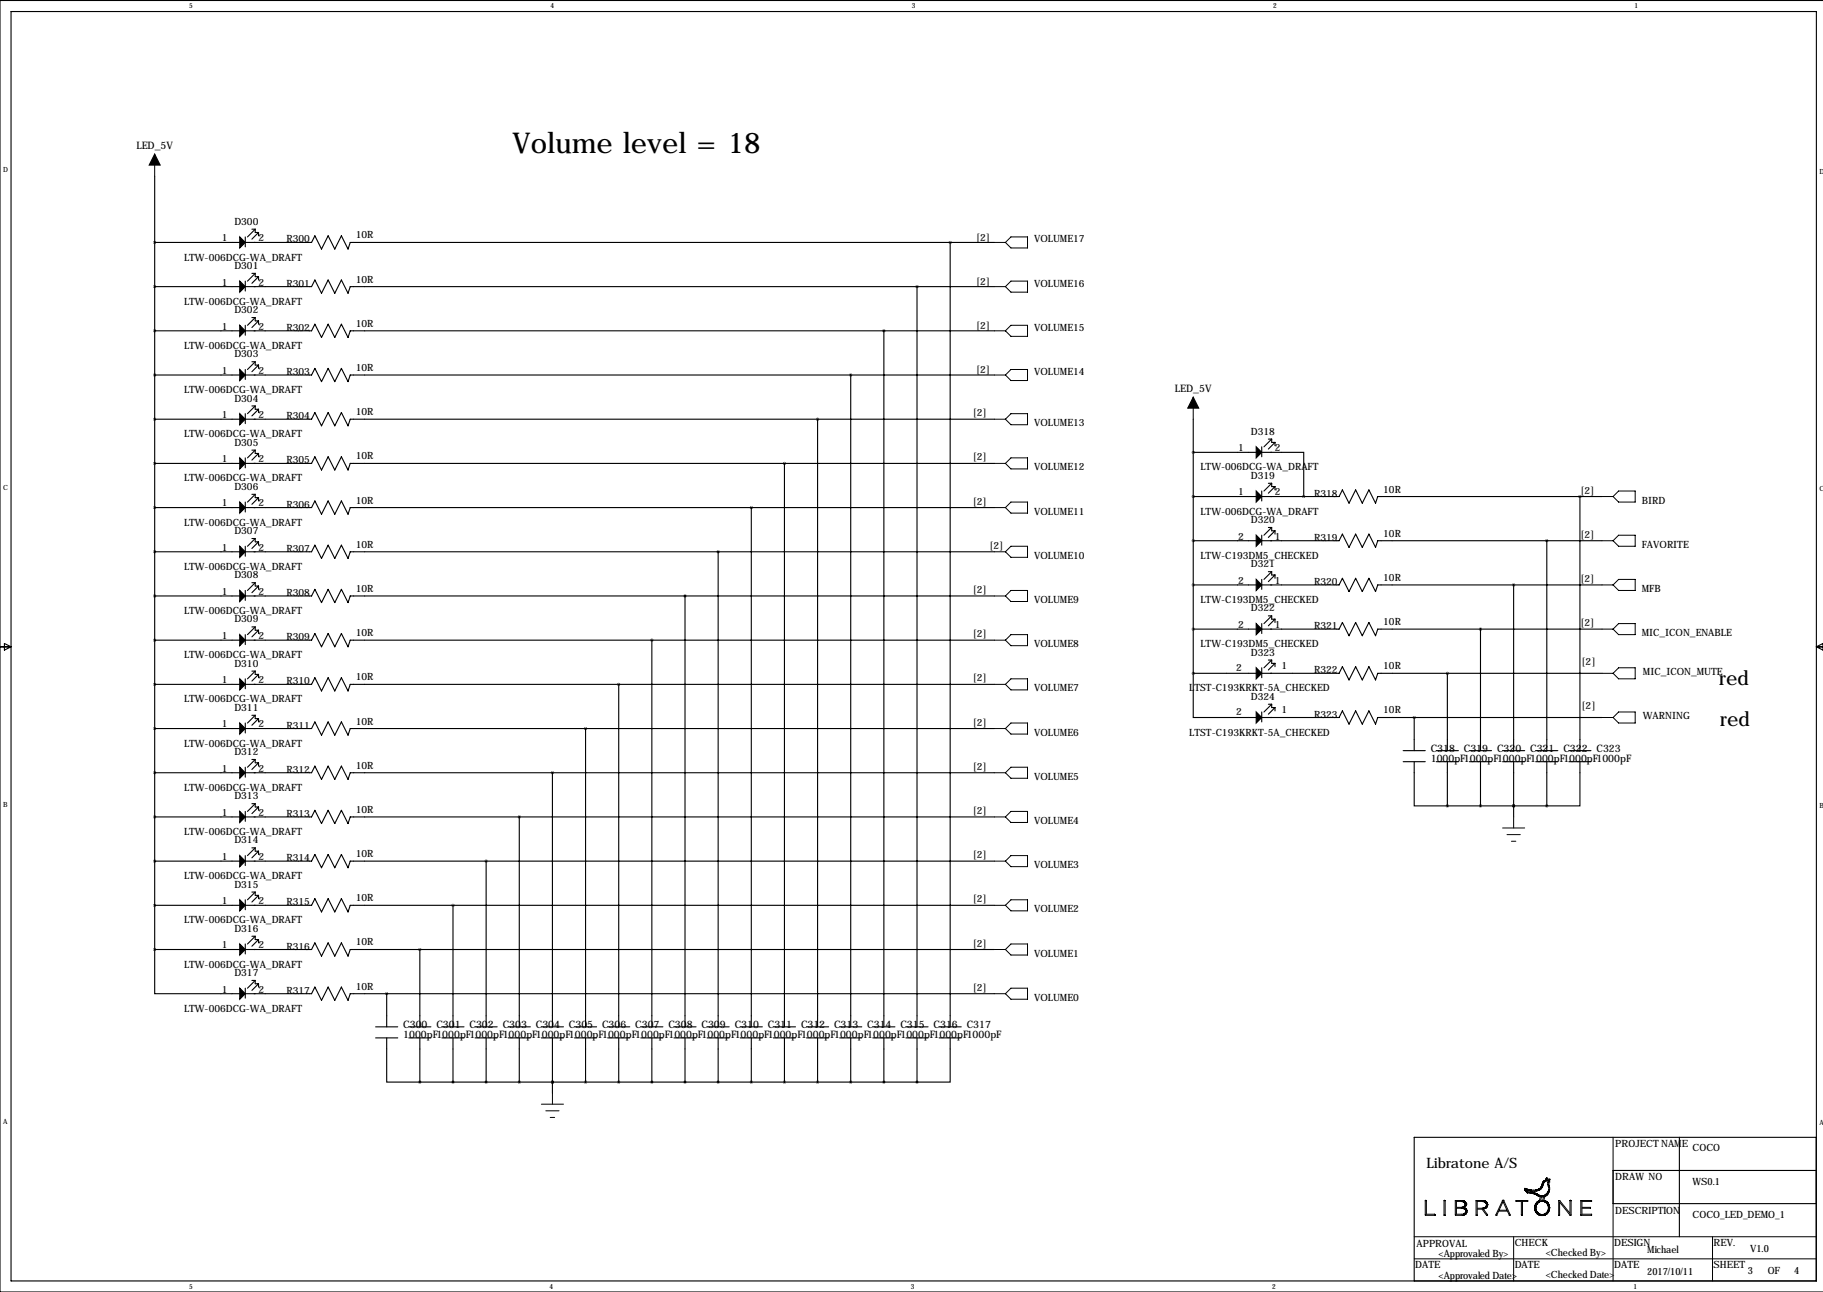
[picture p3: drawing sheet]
<svg xmlns="http://www.w3.org/2000/svg" width="419mm" height="297mm" viewBox="0 0 419 297" stroke-linecap="round" stroke-linejoin="round" font-family="sans-serif">
<g fill="none" stroke="#000" stroke-width=".23">
<path d="M35.6 35.4v5.1M228.6 55.7h2.5M231.1 55.7l1.3-1.2h3.8v2.5h-3.8zM228.6 65.9h2.5M228.6 76.1h2.5M231.1 65.9l1.3-1.3h3.8v2.6h-3.8zM231.1 76.1l1.3-1.3h3.8v2.5h-3.8zM228.6 96.4h2.5M228.6 86.2h2.5M232.4 95.1h3.8v2.5h-3.8l-1.3-1.2zM232.4 84.9h3.8v2.6h-3.8l-1.3-1.3zM274.3 91.3v5.1"/>
<path d="M228.6 106.5h2.5M228.6 116.7h2.5M231.1 106.5l1.3-1.2h3.8v2.5h-3.8zM231.1 116.7l1.3-1.3h3.8v2.6h-3.8zM368.3 114.2h2.5M370.8 114.2l1.3-1.3h3.8v2.5h-3.8zM228.6 126.9h2.5M228.6 137h2.5M232.4 125.6h3.8v2.5h-3.8l-1.3-1.2zM232.4 135.7h3.8v2.6h-3.8l-1.3-1.3zM368.3 124.3h2.5M368.3 134.5h2.5"/>
<path d="M370.8 124.3l1.3-1.3h3.8v2.6h-3.8zM370.8 134.5l1.3-1.3h3.8v2.5h-3.8zM228.6 147.2h2.5M228.6 157.3h2.5M232.4 145.9h3.8v2.5h-3.8l-1.3-1.2zM232.4 156.1h3.8v2.5h-3.8l-1.3-1.3zM368.3 154.8h2.5M368.3 144.6h2.5M370.8 144.6l1.3-1.2h3.8v2.5h-3.8zM370.8 154.8l1.3-1.3h3.8v2.6h-3.8zM228.6 167.5h2.5M228.6 177.7h2.5"/>
<path d="M231.1 167.5l1.3-1.3h3.8v2.6h-3.8zM232.4 176.4h3.8v2.5h-3.8l-1.3-1.2zM368.3 165h2.5M370.8 165l1.3-1.3h3.8v2.5h-3.8zM228.6 187.8h2.5M228.6 198h2.5M232.4 186.5h3.8v2.6h-3.8l-1.3-1.3zM232.4 196.7h3.8v2.5h-3.8l-1.3-1.2zM345.4 190.4h5.1M346.5 191.9h3M347.5 193.4h1M348 187.8v2.6"/>
<path d="M228.6 208.1h2.5M228.6 218.3h2.5M232.4 206.9h3.8v2.5h-3.8l-1.3-1.3zM232.4 217h3.8v2.6h-3.8l-1.3-1.3zM228.6 228.5h2.5M232.4 227.2h3.8v2.5h-3.8l-1.3-1.2zM124.5 253.9h5M125.5 255.4h3M126.5 256.9h1M127 251.3v2.6M327.7 276h.2v3.2h1.9l.1 .2h-2.2zM327.8 276h.1"/>
<path d="M327.9 276.1h.1M332 276l.2 .1v3.3h-.2zM332.1 276h.1M334.8 276.2l1.7 .2 .3 .3-.1 .6-.6 .3h-1.3zM334.8 277.8l1.8 .1 .4 .3v.6l-.6 .4h-1.6zM336.4 276.3l.1 .1M336.5 277.6l.2 .1M336.5 277.6v.1M336.6 276.5h.1M336.6 277.6h.1M336.6 277.3h.1M336.8 279h.1"/>
<path d="M336.8 276.9h.1M336.9 276.3l-.6-.3h-1.7v3.4h1.7l.7-.2 .2-.4 .1-.5-.7-.7M336.9 276.4l.2 .2v.5l-.4 .5M336.9 276.3v.1M337.1 276.8h.1M337.1 279h.1M337.1 278h.1M339.3 276.1l1.8-.1 .7 .4 .2 .4-.2 .7-.3 .3-.5 .1 1 1.3-.1 .2h-.2l-1-1.4h-1.1v1.4h-.3zM339.6 276.2l1.8 .2 .3 .4v.5l-.6 .4-1.5 .1zM341.3 277.6v.1M341.3 276.3v.1M341.4 276.4h.1"/>
<path d="M341.7 277.6v.1M341.7 277h.1M341.7 276.3v.1M341.9 276.6h.1M341.9 277.3v.1M342 277h.1M345.4 276l.3 .1 1.5 3.3h-.2l-.4-1h-2.1l-.4 1h-.2zM345.5 276h.1M345.5 276.3l1 1.9h-1.9zM348.6 276l2.6 .1v.1h-1.2v3.2h-.2v-3.2h-1.2zM349.8 279.4h.1M350.6 273.7h.1"/>
<path d="M350.7 273.8l.3 .3M350.7 273.7v.1M350.8 273.3h.1M351 273.7l-.1-.1h.2l.1 .4 1.4 .2 1.8 .8 .8-.2 .6-.6M351 274.1l1.8 .4 1.3 .6-.2 1-.6 .4-.4 .7 .1 1.3 .7 .8M351 274.2h.1M351 273.8h.1M351.1 273.7l1.8 .2 1.1-.3 .4-.4 .5-1.4 .7-.6 .2 .3 .3-.1-.2 .3 .2 1.9-.3 .5M351.2 274.2h.1M351.5 273.7v.1M352.4 274.1v.1M352.8 277.4h.1"/>
<path d="M352.8 277.9l.1 .1M353.1 277.7h.1M353.1 274.6h.1M353.2 276.5h.1M353.2 278.4h.1M353.2 278.9h.1M353.2 277h.1M353.3 279h.1M353.4 276.8l.3-.4 .6-.2 .8 .1 .6 .5M353.4 276.8l-.3 .5v.8l.6 .9M353.4 276.8h.1M353.4 276.3v.1"/>
<path d="M353.5 273.7v.1M353.5 274.6h.1M353.7 279.3h.1M353.7 279h.1M353.9 275v.1M353.9 276.3l-.1 .1M353.9 273.3h.1M354.1 273.4h.1M354.2 279.4v.1M354.3 273.3h.1M354.4 275.2l.4-.1-.1 .9h-.5zM354.5 272.1h.1"/>
<path d="M354.5 272.9h.1M354.9 271.5v.1M354.9 271.9v.1M354.9 279.4l-.1 .1M355 271.8h.1M355.1 275.1h.1M355.1 275.1l-.2 .9 .7 .3 .5 .6v1.5l-.4 .7-.5 .3h-1.2l-.3-.1M355.2 276.3v.1M355.3 279h.1M355.4 271.5h.1M355.4 274.9h.1M355.4 271h.1"/>
<path d="M355.4 271l.3-.2 .2 .4 .4-.1-.2 .6 .2 1.9-.4 .9-.8 .5M355.4 271l-.2 .4-.4 .2-.5 1.4-.5 .4-.8 .2h-1l-1.5-.4v.2l.2 .3M355.7 276.3v.1M355.7 276.8l.3 .8-.2 .9M355.7 276.8h.1M355.8 274.6h.1M355.8 278.5v.1M355.8 278.6l-.9 .6h-.8l-.4-.2M355.8 274.1v.1M355.9 271.9h.1M355.9 274h.1M355.9 278.8h.1"/>
<path d="M355.9 276.6h.1M355.9 278.3h.1M355.9 277.1h.1M355.9 272.4h.1M355.9 274.4v.1M356 278.6h.1M356.1 271.7h.1M356.2 277.7h.1M358.3 276h.3l2.3 3v-3l.3 .1-.1 3.3h-.2l-2.4-3v3h-.2zM361.1 276h.1M363.5 276l2.4 .1v.1h-2.2v1.4h2v.2h-2v1.4h2.2v.2h-2.4zM370.8 261.5v33"/>
<path d="M325.1 284.3h92.5M325.1 289.4h92.4M348 284.3v10.2M393.7 284.3v10.2"/>
</g>
<g fill="none" stroke="#000" stroke-width=".25">
<path d="M2.5 2.7h415.1v291.8h-415.1zM419.1 .1h-419.1v296.9h419.1M35.6 55.7h36l.8-1.5 1.5 3.1 1.5-3.1 1.6 3.1 1.5-3.1 1.5 3.1 .5-1.6h148.1M35.6 40.5v177.8M56.4 54.5v2.3M57.9 52.7h.8M58.7 52.7v.8h.7M58.7 52.7l-1.8 1.8M59.4 53.5v.7M59.4 53.5l-1.5 1.5M218.4 55.7v180.4M35.6 65.9h36l.8-1.5 1.5 3 1.5-3 1.6 3 1.5-3 1.5 3 .5-1.5h148.1"/>
<path d="M35.6 76.1h36l.8-1.6 1.5 3.1 1.5-3.1 1.6 3.1 1.5-3.1 1.5 3.1 .5-1.5h148.1M56.4 64.6v2.3M56.4 74.8v2.3M57.9 62.9h.8M57.9 73h.8M58.7 62.9v.7h.7M58.7 73v.8h.7M58.7 62.9l-1.8 1.7M58.7 73l-1.8 1.8M59.4 63.6v.8M59.4 73.8v.7M59.4 63.6l-1.5 1.5"/>
<path d="M59.4 73.8l-1.5 1.5M203.2 76.1v160M210.8 65.9v170.2M35.6 86.2h36l.8-1.5 1.5 3 1.5-3 1.6 3 1.5-3 1.5 3 .5-1.5h148.1M35.6 96.4h36l.8-1.5 1.5 3 1.5-3 1.6 3 1.5-3 1.5 3 .5-1.5h148.1M56.4 84.9v2.3M56.4 95.1v2.3M57.9 83.2h.8M57.9 93.3h.8M58.7 83.2v.7h.7M58.7 83.2l-1.8 1.7M58.7 93.3v.8h.7"/>
<path d="M58.7 93.3l-1.8 1.8M59.4 83.9l-1.5 1.6M59.4 83.9v.8M59.4 94.1v.8M59.4 94.1l-1.5 1.5M188 96.4v139.7M195.6 86.2v149.9M274.3 96.4v58.4M35.6 106.5h36l.8-1.5 1.5 3.1 1.5-3.1 1.6 3.1 1.5-3.1 1.5 3.1 .5-1.6h148.1M35.6 116.7h36l.8-1.5 1.5 3 1.5-3 1.6 3 1.5-3 1.5 3 .5-1.5h148.1M56.4 105.3v2.3M56.4 115.4v2.3"/>
<path d="M57.9 103.5h.8M57.9 113.7h.8M58.7 103.5v.8h.7M58.7 113.7v.7h.7M58.7 103.5l-1.8 1.8M58.7 113.7l-1.8 1.7M59.4 104.3v.7M59.4 114.4v.8M59.4 104.3l-1.5 1.5M59.4 114.4l-1.5 1.5M172.7 116.7v119.4M180.3 106.5v129.6"/>
<path d="M274.3 104h25.4v10.2M274.3 114.2h33.5l.8-1.6 1.5 3.1 1.6-3.1 1.5 3.1 1.5-3.1 1.5 3.1 .5-1.5h51.6M290.1 102.7v2.3M290.1 112.9v2.3M291.6 111.1h.8M291.6 101h.8M292.4 111.1v.8h.7M292.4 111.1l-1.8 1.8M292.4 101v.7h.7M292.4 101l-1.8 1.7M293.1 111.9l-1.5 1.5M293.1 101.7v.8"/>
<path d="M293.1 111.9v.7M293.1 101.7l-1.5 1.5M363.2 114.2v58.4M35.6 126.9h36l.8-1.6 1.5 3.1 1.5-3.1 1.6 3.1 1.5-3.1 1.5 3.1 .5-1.5h148.1M35.6 137h36l.8-1.5 1.5 3 1.5-3 1.6 3 1.5-3 1.5 3 .5-1.5h148.1M56.4 125.6v2.3M56.4 135.7v2.3M57.9 123.8h.8M57.9 134h.8M58.7 123.8v.8h.7M58.7 134v.7h.7M58.7 123.8l-1.8 1.8"/>
<path d="M58.7 134l-1.8 1.7M59.4 124.6v.7M59.4 134.7v.8M59.4 124.6l-1.5 1.5M59.4 134.7l-1.5 1.6M157.5 137v99.1M165.1 126.9v109.2M274.3 134.5h33.5l.8-1.5 1.5 3 1.6-3 1.5 3 1.5-3 1.5 3 .5-1.5h51.6M274.3 124.3h33.5l.8-1.5 1.5 3 1.6-3 1.5 3 1.5-3 1.5 3 .5-1.5h51.6M290.1 123v2.3M290.1 133.2v2.3M291.6 131.4h.8"/>
<path d="M291.6 121.3h.8M292.4 121.3v.7h.7M292.4 131.4v.8h.7M292.4 131.4l-1.8 1.8M292.4 121.3l-1.8 1.7M293.1 122v.8M293.1 132.2v.8M293.1 132.2l-1.5 1.5M293.1 122l-1.5 1.6M348 134.5v38.1M355.6 124.3v48.3M0 148.7h2.5"/>
<path d="M1 147.9l1.5 .8-1.5 .8zM35.6 157.3h36l.8-1.5 1.5 3.1 1.5-3.1 1.6 3.1 1.5-3.1 1.5 3.1 .5-1.6h148.1M35.6 147.2h36l.8-1.5 1.5 3 1.5-3 1.6 3 1.5-3 1.5 3 .5-1.5h148.1M56.4 145.9v2.3M56.4 156.1v2.3M57.9 154.3h.8M57.9 144.1h.8M58.7 144.1v.8h.7M58.7 154.3v.8h.7M58.7 154.3l-1.8 1.8M58.7 144.1l-1.8 1.8M59.4 144.9v.8"/>
<path d="M59.4 155.1v.7M59.4 155.1l-1.5 1.5M59.4 144.9l-1.5 1.5M142.2 157.3v78.8M149.9 147.2v88.9M274.3 154.8v10.2h33.5l.8-1.6 1.5 3.1 1.6-3.1 1.5 3.1 1.5-3.1 1.5 3.1 .5-1.5h51.6M274.3 154.8h33.5l.8-1.5 1.5 3 1.6-3 1.5 3 1.5-3 1.5 3 .5-1.5h51.6M274.3 144.6h33.5l.8-1.5 1.5 3.1 1.6-3.1 1.5 3.1 1.5-3.1 1.5 3.1 .5-1.6h51.6M290.1 143.4v2.3M290.1 153.5v2.3M291.6 151.8h.8M291.6 141.6h.8"/>
<path d="M292.4 141.6v.8h.7M292.4 151.8v.7h.7M292.4 151.8l-1.8 1.7M292.4 141.6l-1.8 1.8M293.1 142.4v.7M293.1 152.5v.8M293.1 152.5l-1.5 1.5M293.1 142.4l-1.5 1.5M332.7 154.8v17.8M340.4 144.6v28M417.6 148.7h1.5M417.6 148.7l1.5-.8v1.6z"/>
<path d="M35.6 167.5h36l.8-1.5 1.5 3 1.5-3 1.6 3 1.5-3 1.5 3 .5-1.5h148.1M35.6 177.7h36l.8-1.6 1.5 3.1 1.5-3.1 1.6 3.1 1.5-3.1 1.5 3.1 .5-1.5h148.1M56.4 166.2v2.3M56.4 176.4v2.3M57.9 164.5h.8M57.9 174.6h.8M58.7 164.5v.7h.7M58.7 174.6v.8h.7M58.7 164.5l-1.8 1.7M58.7 174.6l-1.8 1.8M59.4 165.2v.8M59.4 175.4v.7"/>
<path d="M59.4 165.2l-1.5 1.5M59.4 175.4l-1.5 1.5M127 177.7v58.4M134.6 167.5v68.6M290.1 163.7v2.3M291.6 161.9h.8M292.4 161.9v.8h.7M292.4 161.9l-1.8 1.8M293.1 162.7v.7M293.1 162.7l-1.5 1.5M322.6 172.6h5.1M322.6 175.1h5.1"/>
<path d="M325.1 175.1v10.2h7.6M325.1 165v7.6M330.2 172.6h5.1M330.2 175.1h5.1M332.7 175.1v10.2M337.8 172.6h5.1M337.8 175.1h5.1M340.4 175.1v10.2M345.4 172.6h5.1M345.4 175.1h5.1M348 175.1v12.7M353.1 172.6h5"/>
<path d="M353.1 175.1h5M355.6 175.1v10.2M360.7 172.6h5.1M360.7 175.1h5.1M363.2 175.1v10.2h-7.6M35.6 187.8h36l.8-1.5 1.5 3 1.5-3 1.6 3 1.5-3 1.5 3 .5-1.5h148.1M35.6 198h36l.8-1.5 1.5 3 1.5-3 1.6 3 1.5-3 1.5 3 .5-1.5h148.1M56.4 186.5v2.3M56.4 196.7v2.3M57.9 184.8h.8M57.9 194.9h.8M58.7 184.8v.7h.7"/>
<path d="M58.7 194.9v.8h.7M58.7 184.8l-1.8 1.7M58.7 194.9l-1.8 1.8M59.4 185.5v.8M59.4 195.7v.8M59.4 185.5l-1.5 1.6M59.4 195.7l-1.5 1.5M111.8 198v38.1M119.4 187.8v48.3M332.7 185.3h22.9M348 185.3h.1M35.6 218.3v10.2h36l.8-1.6 1.5 3.1 1.5-3.1 1.6 3.1 1.5-3.1 1.5 3.1 .5-1.5h148.1"/>
<path d="M35.6 208.1h36l.8-1.5 1.5 3.1 1.5-3.1 1.6 3.1 1.5-3.1 1.5 3.1 .5-1.6h148.1M35.6 218.3h36l.8-1.5 1.5 3 1.5-3 1.6 3 1.5-3 1.5 3 .5-1.5h148.1M56.4 206.9v2.3M56.4 217v2.3M57.9 205.1h.8M57.9 215.3h.8M58.7 205.1v.8h.7M58.7 215.3v.7h.7M58.7 205.1l-1.8 1.8M58.7 215.3l-1.8 1.7M59.4 205.9v.7M59.4 216v.8"/>
<path d="M59.4 205.9l-1.5 1.5M59.4 216l-1.5 1.5M96.5 218.3v17.8M104.1 208.1v28M56.4 227.2v2.3M57.9 225.4h.8M58.7 225.4v.8h.7M58.7 225.4l-1.8 1.8M59.4 226.2v.7M59.4 226.2l-1.5 1.5M86.4 236.1h5M86.4 238.6h5"/>
<path d="M88.9 238.6v10.2h7.6M88.9 228.5v7.6M94 236.1h5.1M94 238.6h5.1M96.5 238.6v10.2M101.6 236.1h5.1M101.6 238.6h5.1M104.1 238.6v10.2M109.2 236.1h5.1M109.2 238.6h5.1M111.8 238.6v10.2M116.8 236.1h5.1"/>
<path d="M116.8 238.6h5.1M119.4 238.6v10.2M124.5 236.1h5M124.5 238.6h5M127 238.6v12.7M132.1 236.1h5.1M132.1 238.6h5.1M134.6 238.6v10.2M139.7 236.1h5.1M139.7 238.6h5.1M142.2 238.6v10.2M147.3 236.1h5.1"/>
<path d="M147.3 238.6h5.1M149.9 238.6v10.2M154.9 236.1h5.1M154.9 238.6h5.1M157.5 238.6v10.2M162.6 236.1h5M162.6 238.6h5M165.1 238.6v10.2M170.2 236.1h5.1M170.2 238.6h5.1M172.7 238.6v10.2M177.8 236.1h5.1"/>
<path d="M177.8 238.6h5.1M180.3 238.6v10.2M185.4 236.1h5.1M185.4 238.6h5.1M188 238.6v10.2M193 236.1h5.1M193 238.6h5.1M195.6 238.6v10.2M200.7 236.1h5M200.7 238.6h5M203.2 238.6v10.2M208.3 236.1h5.1"/>
<path d="M208.3 238.6h5.1M210.8 238.6v10.2M215.9 236.1h5.1M215.9 238.6h5.1M218.4 238.6v10.2h-7.6M96.5 248.8h114.3M127 248.8h.1M386.1 261.5v22.8M417.5 261.5h-92.4v33M417.6 269.1h-46.8v7.6h46.8"/>
</g>
<g fill="#000" stroke="#000" stroke-width=".25">
<path d="M55.1 54.5l1.3 1.2-1.3 1.3zM55.1 64.6l1.3 1.3-1.3 1.3zM55.1 74.8l1.3 1.3-1.3 1.2zM55.1 84.9l1.3 1.3-1.3 1.3zM55.1 95.1l1.3 1.3-1.3 1.2zM55.1 105.3l1.3 1.2-1.3 1.3zM55.1 115.4l1.3 1.3-1.3 1.3zM288.8 112.9l1.3 1.3-1.3 1.2zM288.8 102.7l1.3 1.3-1.3 1.3zM55.1 125.6l1.3 1.3-1.3 1.2zM55.1 135.7l1.3 1.3-1.3 1.3zM288.8 133.2l1.3 1.3-1.3 1.2z"/>
<path d="M288.8 123l1.3 1.3-1.3 1.3zM55.1 156.1l1.3 1.2-1.3 1.3zM55.1 145.9l1.3 1.3-1.3 1.2zM288.8 153.5l1.3 1.3-1.3 1.3zM288.8 143.4l1.3 1.2-1.3 1.3zM55.1 166.2l1.3 1.3-1.3 1.3zM55.1 176.4l1.3 1.3-1.3 1.2zM288.8 163.7l1.3 1.3-1.3 1.2zM55.1 186.5l1.3 1.3-1.3 1.3zM55.1 196.7l1.3 1.3-1.3 1.2zM55.1 206.9l1.3 1.2-1.3 1.3zM55.1 217l1.3 1.3-1.3 1.3z"/>
<path d="M55.1 227.2l1.3 1.3-1.3 1.2z"/>
</g>
<path d="M35.6 35.4l1.2 2.6h-2.5zM274.3 91.3l1.3 2.5h-2.6z" fill="#000" stroke="#000" stroke-width=".23"/>
<path d="M35.5 137a.05 .05 0 0 0 .1 0 .05 .05 0 0 0-.1 0zM35.5 147.2a.05 .05 0 0 0 .1 0 .05 .05 0 0 0-.1 0zM35.5 157.3a.05 .05 0 0 0 .1 0 .05 .05 0 0 0-.1 0zM35.5 167.5a.05 .05 0 0 0 .1 0 .05 .05 0 0 0-.1 0zM35.5 177.7a.05 .05 0 0 0 .1 0 .05 .05 0 0 0-.1 0zM35.5 187.8a.05 .05 0 0 0 .1 0 .05 .05 0 0 0-.1 0zM35.5 198a.05 .05 0 0 0 .1 0 .05 .05 0 0 0-.1 0zM35.5 208.1a.05 .05 0 0 0 .1 0 .05 .05 0 0 0-.1 0zM35.5 218.3a.05 .05 0 0 0 .1 0 .05 .05 0 0 0-.1 0zM111.7 248.8a.05 .05 0 0 0 .1 0 .05 .05 0 0 0-.1 0zM104.1 248.8a.05 .05 0 0 0 .1 0 .05 .05 0 0 0-.1 0zM142.2 248.8a.05 .05 0 0 0 .1 0 .05 .05 0 0 0-.1 0zM149.8 248.8a.05 .05 0 0 0 .1 0 .05 .05 0 0 0-.1 0zM187.9 248.8a.05 .05 0 0 0 .1 0 .05 .05 0 0 0-.1 0zM180.3 248.8a.05 .05 0 0 0 .1 0 .05 .05 0 0 0-.1 0zM35.5 126.9a.05 .05 0 0 0 .1 0 .05 .05 0 0 0-.1 0zM35.5 116.7a.05 .05 0 0 0 .1 0 .05 .05 0 0 0-.1 0zM35.5 106.5a.05 .05 0 0 0 .1 0 .05 .05 0 0 0-.1 0zM35.5 96.4a.05 .05 0 0 0 .1 0 .05 .05 0 0 0-.1 0zM340.3 185.3a.05 .05 0 0 0 .1 0 .05 .05 0 0 0-.1 0zM332.7 185.3a.05 .05 0 0 0 .1 0 .05 .05 0 0 0-.1 0zM35.5 86.2a.05 .05 0 0 0 .1 0 .05 .05 0 0 0-.1 0zM35.5 76.1a.05 .05 0 0 0 .1 0 .05 .05 0 0 0-.1 0zM35.5 65.9a.05 .05 0 0 0 .1 0 .05 .05 0 0 0-.1 0zM35.5 55.7a.05 .05 0 0 0 .1 0 .05 .05 0 0 0-.1 0zM332.7 154.8a.05 .05 0 0 0 .1 0 .05 .05 0 0 0-.1 0zM340.3 144.6a.05 .05 0 0 0 .1 0 .05 .05 0 0 0-.1 0zM104.1 208.1a.05 .05 0 0 0 .1 0 .05 .05 0 0 0-.1 0zM111.7 198a.05 .05 0 0 0 .1 0 .05 .05 0 0 0-.1 0zM142.2 157.3a.05 .05 0 0 0 .1 0 .05 .05 0 0 0-.1 0zM149.8 147.2a.05 .05 0 0 0 .1 0 .05 .05 0 0 0-.1 0zM180.3 106.5a.05 .05 0 0 0 .1 0 .05 .05 0 0 0-.1 0zM187.9 96.4a.05 .05 0 0 0 .1 0 .05 .05 0 0 0-.1 0zM218.4 55.7a.05 .05 0 0 0 .1 0 .05 .05 0 0 0-.1 0z" fill="#000" stroke="#000" stroke-width=".63"/>
<text font-size="6.6" x="117.9" y="35.2">Volume level = 18</text>
<g font-size="4.6">
<text x="395.2" y="157.6">red</text>
<text x="395.5" y="167">red</text>
</g>
<text font-size="3.3" x="327.9" y="268.5">Libratone A/S</text>
<g font-size="2.4">
<text x="31.3" y="34.1">LED_5V</text>
<text x="270.1" y="90">LED_5V</text>
<text x="328.9" y="172.8">C318</text>
<text x="336.5" y="172.8">C319</text>
<text x="344.2" y="172.8">C320</text>
<text x="351.8" y="172.8">C321</text>
<text x="359.4" y="172.8">C322</text>
<text x="367" y="172.8">C323</text>
<text x="328.9" y="175.3">1000pF1000pF1000pF1000pF1000pF1000pF</text>
<text x="92.7" y="236.3">C300</text>
<text x="92.7" y="238.8">1000pF1000pF1000pF1000pF1000pF1000pF1000pF1000pF1000pF1000pF1000pF1000pF1000pF1000pF1000pF1000pF1000pF1000pF</text>
<text x="100.3" y="236.3">C301</text>
<text x="107.9" y="236.3">C302</text>
<text x="115.6" y="236.3">C303</text>
<text x="123.2" y="236.3">C304</text>
<text x="130.8" y="236.3">C305</text>
<text x="138.4" y="236.3">C306</text>
<text x="146" y="236.3">C307</text>
<text x="153.7" y="236.3">C308</text>
<text x="161.3" y="236.3">C309</text>
<text x="168.9" y="236.3">C310</text>
<text x="176.5" y="236.3">C311</text>
<text x="184.1" y="236.3">C312</text>
<text x="191.8" y="236.3">C313</text>
<text x="199.4" y="236.3">C314</text>
<text x="207" y="236.3">C315</text>
<text x="214.6" y="236.3">C316</text>
<text x="222.2" y="236.3">C317</text>
</g>
<g font-size="2.3">
<text x="53.9" y="51.7">D300</text>
<text x="42.3" y="59.9">LTW-006DCG-WA_DRAFT</text>
<text x="51" y="55.5">1</text>
<text x="59.4" y="55.5">2</text>
<text x="65.9" y="55.7">R300</text>
<text x="81.8" y="54.8">10R</text>
<text x="224.4" y="55.3">[2]</text>
<text x="237.7" y="55.7">VOLUME17</text>
<text x="51" y="65.6">1</text>
<text x="53.9" y="61.8">D301</text>
<text x="59.4" y="65.6">2</text>
<text x="65.9" y="65.9">R301</text>
<text x="81.8" y="65">10R</text>
<text x="224.4" y="65.5">[2]</text>
<text x="237.7" y="65.9">VOLUME16</text>
<text x="42.3" y="70.1">LTW-006DCG-WA_DRAFT</text>
<text x="53.9" y="72">D302</text>
<text x="51" y="75.8">1</text>
<text x="59.4" y="75.8">2</text>
<text x="65.9" y="76.1">R302</text>
<text x="81.8" y="75.1">10R</text>
<text x="224.4" y="75.6">[2]</text>
<text x="237.7" y="76.1">VOLUME15</text>
<text x="42.3" y="80.2">LTW-006DCG-WA_DRAFT</text>
<text x="53.9" y="82.2">D303</text>
<text x="51" y="86">1</text>
<text x="59.4" y="86">2</text>
<text x="65.9" y="86.2">R303</text>
<text x="81.8" y="85.3">10R</text>
<text x="224.4" y="85.8">[2]</text>
<text x="237.7" y="86.2">VOLUME14</text>
<text x="42.3" y="90.4">LTW-006DCG-WA_DRAFT</text>
<text x="53.9" y="92.3">D304</text>
<text x="81.8" y="95.5">10R</text>
<text x="223.7" y="95.7">[2]</text>
<text x="42.3" y="100.5">LTW-006DCG-WA_DRAFT</text>
<text x="51" y="96.1">1</text>
<text x="59.4" y="96.1">2</text>
<text x="65.9" y="96.4">R304</text>
<text x="237.7" y="98">VOLUME13</text>
<text x="287.6" y="99.9">D318</text>
<text x="51" y="106.3">1</text>
<text x="53.9" y="102.5">D305</text>
<text x="59.4" y="106.3">2</text>
<text x="65.9" y="106.5">R305</text>
<text x="81.8" y="105.6">10R</text>
<text x="223.7" y="105.9">[2]</text>
<text x="284.7" y="103.7">1</text>
<text x="293.1" y="103.7">2</text>
<text x="42.3" y="110.7">LTW-006DCG-WA_DRAFT</text>
<text x="53.9" y="112.6">D306</text>
<text x="237.7" y="108.2">VOLUME12</text>
<text x="276" y="108.2">LTW-006DCG-WA_DRAFT</text>
<text x="284.7" y="113.9">1</text>
<text x="287.6" y="110.1">D319</text>
<text x="293.1" y="113.9">2</text>
<text x="318" y="113.2">10R</text>
<text x="363.4" y="113.5">[2]</text>
<text x="51" y="116.4">1</text>
<text x="59.4" y="116.4">2</text>
<text x="65.9" y="116.7">R306</text>
<text x="81.8" y="115.8">10R</text>
<text x="223.7" y="116">[2]</text>
<text x="237.7" y="118.3">VOLUME11</text>
<text x="276" y="118.3">LTW-006DCG-WA_DRAFT</text>
<text x="302.1" y="114.2">R318</text>
<text x="377.4" y="115.8">BIRD</text>
<text x="42.3" y="120.9">LTW-006DCG-WA_DRAFT</text>
<text x="53.9" y="122.8">D307</text>
<text x="81.8" y="125.9">10R</text>
<text x="284.7" y="124.1">2</text>
<text x="287.6" y="120.3">D320</text>
<text x="293.1" y="124.1">1</text>
<text x="302.1" y="124.3">R319</text>
<text x="318" y="123.4">10R</text>
<text x="363.4" y="123.6">[2]</text>
<text x="377.4" y="125.9">FAVORITE</text>
<text x="42.3" y="131">LTW-006DCG-WA_DRAFT</text>
<text x="51" y="126.6">1</text>
<text x="59.4" y="126.6">2</text>
<text x="65.9" y="126.9">R307</text>
<text x="227.5" y="126.2">[2]</text>
<text x="237.7" y="128.5">VOLUME10</text>
<text x="276" y="128.5">LTW-C193DM5_CHECKED</text>
<text x="287.6" y="130.4">D321</text>
<text x="51" y="136.8">1</text>
<text x="53.9" y="133">D308</text>
<text x="59.4" y="136.8">2</text>
<text x="65.9" y="137">R308</text>
<text x="81.8" y="136.1">10R</text>
<text x="223.7" y="136.3">[2]</text>
<text x="284.7" y="134.2">2</text>
<text x="293.1" y="134.2">1</text>
<text x="302.1" y="134.5">R320</text>
<text x="318" y="133.6">10R</text>
<text x="363.4" y="133.8">[2]</text>
<text x="377.4" y="136.1">MFB</text>
<text x="42.3" y="141.2">LTW-006DCG-WA_DRAFT</text>
<text x="53.9" y="143.1">D309</text>
<text x="237.7" y="138.6">VOLUME9</text>
<text x="276" y="138.6">LTW-C193DM5_CHECKED</text>
<text x="287.6" y="140.6">D322</text>
<text x="318" y="143.7">10R</text>
<text x="363.4" y="144">[2]</text>
<text x="51" y="146.9">1</text>
<text x="59.4" y="146.9">2</text>
<text x="65.9" y="147.2">R309</text>
<text x="81.8" y="146.3">10R</text>
<text x="223.7" y="146.5">[2]</text>
<text x="237.7" y="148.8">VOLUME8</text>
<text x="276" y="148.8">LTW-C193DM5_CHECKED</text>
<text x="284.7" y="144.4">2</text>
<text x="293.1" y="144.4">1</text>
<text x="302.1" y="144.6">R321</text>
<text x="377.4" y="146.3">MIC_ICON_ENABLE</text>
<text x="42.3" y="151.3">LTW-006DCG-WA_DRAFT</text>
<text x="53.9" y="153.3">D310</text>
<text x="284.2" y="154.3">2</text>
<text x="287.6" y="150.7">D323</text>
<text x="294.6" y="153.8">1</text>
<text x="302.1" y="154.8">R322</text>
<text x="318" y="153.9">10R</text>
<text x="363.6" y="152.9">[2]</text>
<text x="377.7" y="155.1">MIC_ICON_MUTE</text>
<text x="42.3" y="161.5">LTW-006DCG-WA_DRAFT</text>
<text x="51" y="157.1">1</text>
<text x="59.4" y="157.1">2</text>
<text x="65.9" y="157.3">R310</text>
<text x="81.8" y="156.4">10R</text>
<text x="223.7" y="156.7">[2]</text>
<text x="237.7" y="159">VOLUME7</text>
<text x="273.4" y="159">LTST-C193KRKT-5A_CHECKED</text>
<text x="287.6" y="160.9">D324</text>
<text x="51" y="167.2">1</text>
<text x="53.9" y="163.4">D311</text>
<text x="59.4" y="167.2">2</text>
<text x="65.9" y="167.5">R311</text>
<text x="81.8" y="166.6">10R</text>
<text x="223.7" y="166.8">[2]</text>
<text x="284.2" y="164.5">2</text>
<text x="294.6" y="163.9">1</text>
<text x="302.1" y="165">R323</text>
<text x="318" y="164">10R</text>
<text x="363.6" y="163">[2]</text>
<text x="377.7" y="165.3">WARNING</text>
<text x="42.3" y="171.7">LTW-006DCG-WA_DRAFT</text>
<text x="53.9" y="173.6">D312</text>
<text x="237.7" y="169.1">VOLUME6</text>
<text x="273.4" y="169.1">LTST-C193KRKT-5A_CHECKED</text>
<text x="51" y="177.4">1</text>
<text x="59.4" y="177.4">2</text>
<text x="65.9" y="177.7">R312</text>
<text x="81.8" y="176.7">10R</text>
<text x="223.7" y="177">[2]</text>
<text x="237.7" y="179.3">VOLUME5</text>
<text x="42.3" y="181.8">LTW-006DCG-WA_DRAFT</text>
<text x="53.9" y="183.8">D313</text>
<text x="42.3" y="192">LTW-006DCG-WA_DRAFT</text>
<text x="51" y="187.6">1</text>
<text x="59.4" y="187.6">2</text>
<text x="65.9" y="187.8">R313</text>
<text x="81.8" y="186.9">10R</text>
<text x="223.7" y="187.1">[2]</text>
<text x="237.7" y="189.4">VOLUME4</text>
<text x="51" y="197.7">1</text>
<text x="53.9" y="193.9">D314</text>
<text x="59.4" y="197.7">2</text>
<text x="65.9" y="198">R314</text>
<text x="81.8" y="197.1">10R</text>
<text x="223.7" y="197.3">[2]</text>
<text x="42.3" y="202.1">LTW-006DCG-WA_DRAFT</text>
<text x="237.7" y="199.6">VOLUME3</text>
<text x="51" y="207.9">1</text>
<text x="53.9" y="204.1">D315</text>
<text x="59.4" y="207.9">2</text>
<text x="65.9" y="208.1">R315</text>
<text x="81.8" y="207.2">10R</text>
<text x="223.7" y="207.5">[2]</text>
<text x="237.7" y="209.8">VOLUME2</text>
<text x="42.3" y="212.3">LTW-006DCG-WA_DRAFT</text>
<text x="53.9" y="214.2">D316</text>
<text x="51" y="218">1</text>
<text x="59.4" y="218">2</text>
<text x="65.9" y="218.3">R316</text>
<text x="81.8" y="217.4">10R</text>
<text x="223.7" y="217.6">[2]</text>
<text x="237.7" y="219.9">VOLUME1</text>
<text x="42.3" y="222.5">LTW-006DCG-WA_DRAFT</text>
<text x="53.9" y="224.4">D317</text>
<text x="81.8" y="227.5">10R</text>
<text x="223.7" y="227.8">[2]</text>
<text x="42.3" y="232.6">LTW-006DCG-WA_DRAFT</text>
<text x="51" y="228.2">1</text>
<text x="59.4" y="228.2">2</text>
<text x="65.9" y="228.5">R317</text>
<text x="237.7" y="230.1">VOLUME0</text>
<text x="371.3" y="263.8">PROJECT NAME</text>
<text x="389.1" y="264.5">COCO</text>
<text x="371.3" y="271.4">DRAW NO</text>
<text x="389.1" y="272.4">WS0.1</text>
<text x="371.3" y="279">DESCRIPTION</text>
<text x="389.1" y="280">COCO_LED_DEMO_1</text>
<text x="325.6" y="286.6">APPROVAL</text>
<text x="348.2" y="286.4">CHECK</text>
<text x="371.1" y="286.4">DESIGN</text>
<text x="394" y="286.4">REV.</text>
<text x="402.3" y="287.9">V1.0</text>
<text x="325.4" y="291.5">DATE</text>
<text x="330.7" y="288.9">&lt;Approvaled By&gt;</text>
<text x="330.7" y="294">&lt;Approvaled Date&gt;</text>
<text x="348.2" y="291.5">DATE</text>
<text x="355.3" y="288.7">&lt;Checked By&gt;</text>
<text x="355.3" y="293.7">&lt;Checked Date&gt;</text>
<text x="371.1" y="291.5">DATE</text>
<text x="378.7" y="293.2">2017/10/11</text>
<text x="378.7" y="288.1">Michael</text>
<text x="394" y="291.5">SHEET</text>
<text x="401.8" y="293">3</text>
<text x="406.4" y="293">OF</text>
<text x="412.5" y="293">4</text>
</g>
<g font-size="1.6">
<text x="43.5" y="1.9">5</text>
<text x="126.6" y="1.9">4</text>
<text x="209.6" y="1.9">3</text>
<text x="292.7" y="1.9">2</text>
<text x="375.8" y="1.9">1</text>
<text x=".7" y="39.5">D</text>
<text x="418.3" y="40">D</text>
<text x=".7" y="112.7">C</text>
<text x="418.3" y="112.9">C</text>
<text x=".8" y="185.6">B</text>
<text x="418.3" y="185.8">B</text>
<text x=".8" y="258.5">A</text>
<text x="418.3" y="258.7">A</text>
<text x="43.5" y="296.3">5</text>
<text x="126.3" y="296.3">4</text>
<text x="209.4" y="296.3">3</text>
<text x="292.4" y="296.3">2</text>
<text x="375.5" y="296.3">1</text>
</g>
</svg>
